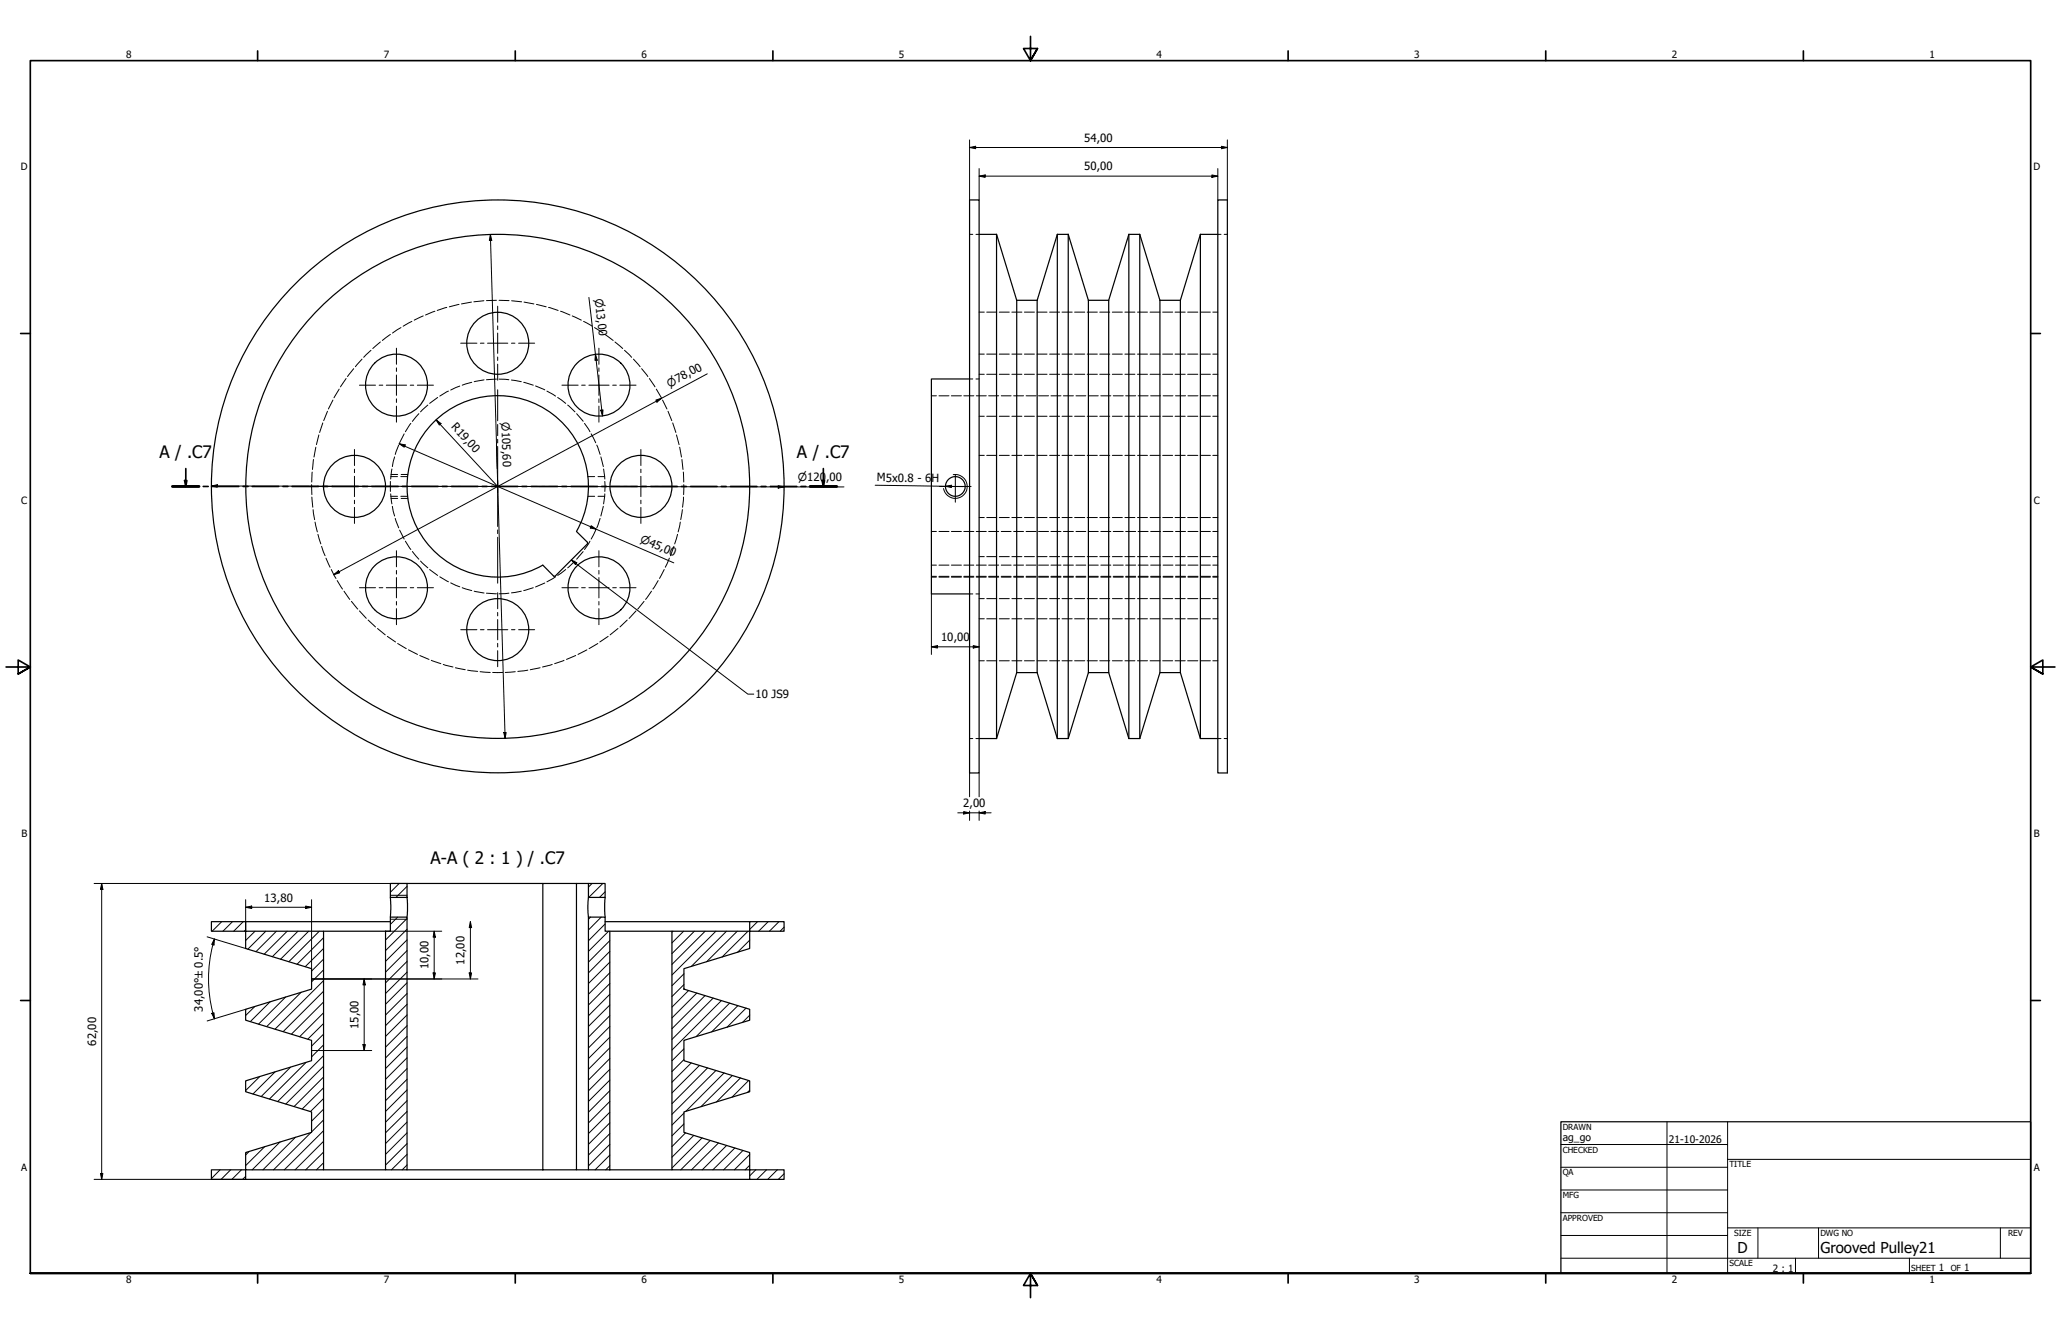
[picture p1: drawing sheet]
<svg xmlns="http://www.w3.org/2000/svg" width="864mm" height="559mm" viewBox="0 0 864 559" stroke-linecap="round" stroke-linejoin="round" font-family="sans-serif">
<!-- layer: Hatch (ISO) -->
<g fill="none" stroke="#000" stroke-width=".42">
<path d="M167.3 370.1l-3.7 3.7M170.6 371.3l-4.7 4.6M170.6 375.8l-.2 .1M248.1 370.1l-1.5 1.5M252.6 370.1l-5.9 5.8M253.6 373.6l-2.4 2.3M92.9 386.1l-4 4M97.4 386.1l-4 4M101.9 386.1l-4 4M102.9 389.5l-.5 .6M106.9 390.1l-4 3.9M111.4 390.1l-7.6 7.5"/>
<path d="M115.8 390.1l-8.5 8.6M120.3 390.1l-9.6 9.6M124.8 390.1l-10.7 10.6M129.3 390.1l-11.8 11.7M133.8 390.1l-12.8 12.7M135.6 397.3l-7.7 7.6M135.6 392.8l-11.1 11.1M166.6 384.2l-3 3M170.6 398.2l-9.1 9M170.6 384.7l-9.1 9.1M170.6 393.7l-9.1 9M170.6 389.3l-9.1 8.9"/>
<path d="M247.5 384.2l-.9 .9M251.9 384.2l-5.3 5.4M253.6 387l-7 7.1M255 390.1l-8.4 8.4M255.5 398.5l-8.9 9M255.5 394l-8.9 9M282 390.1l-.4 .4M286.4 390.1l-4.8 4.9M291 390.1l-9.4 9.4M295.5 390.1l-13.9 13.9M300 390.1l-18.4 18.3M304.4 390.1l-14.7 14.7"/>
<path d="M308.9 390.1l-12.8 12.7M313.4 390.1l-10.8 10.8M314.1 393.8l-5 5.1M317.4 386.1l-3.3 3.2M321.9 386.1l-4 4M326.4 386.1l-4 4M328.5 388.4l-1.6 1.7M113.2 419.6l-8.3 8.3M119.7 417.6l-11.4 11.4M126.2 415.7l-14.4 14.3M135.6 419.7l-13.5 13.5M135.6 415.2l-16.9 16.9"/>
<path d="M135.6 410.8l-20.3 20.3M135.6 406.3l-5 5M135.6 401.8l-5 5M170.6 416.2l-9.1 9M170.6 411.7l-9.1 9M170.6 402.7l-9.1 9M170.6 407.2l-9.1 9M255.5 416.5l-8.9 9M255.5 412l-8.9 9M255.5 407.5l-8.9 9M255.5 403l-8.9 9M286.6 412.4l-5 5"/>
<path d="M286.6 407.9l-5 5M288.5 414.9l-6.9 7M292 416l-10.4 10.4M295.4 417.1l-13.8 13.8M298.8 418.1l-17.2 17.3M302.3 419.2l-20.7 20.7M106.7 421.6l-3.8 3.8M135.6 437.7l-5 5M135.6 433.2l-5 5M135.6 428.8l-6.6 6.5M135.6 424.2l-10.1 10.1M170.6 434.1l-9.1 9.1"/>
<path d="M170.6 429.6l-9.1 9.1M170.6 425.1l-9.1 9M170.6 438.6l-9.1 9M170.6 420.7l-9.1 8.9M255.5 421l-8.9 9M255.5 438.9l-8.9 9M255.5 434.5l-8.9 8.9M255.5 430l-8.9 9M255.5 425.4l-8.9 9.1M286.6 439.4l-5 5M305.8 420.2l-14.1 14M309.2 421.3l-11 10.9"/>
<path d="M312.6 422.3l-7.9 8M314.1 425.3l-3 2.9M108.8 451l-5.9 5.8M115.3 449l-9.3 9.3M121.7 447l-12.3 12.4M128.2 445.1l-15.3 15.3M135.6 451.2l-12.4 12.3M135.6 455.7l-9 8.9M135.6 446.7l-15.8 15.8M135.6 442.2l-19.3 19.3M170.6 443.1l-9.1 9M170.6 456.6l-9.1 9"/>
<path d="M170.6 452.1l-9.1 9M170.6 447.6l-9.1 9M255.5 452.4l-8.9 9M255.5 456.9l-8.9 9M255.5 447.9l-8.9 9M255.5 443.4l-8.9 9M286.6 443.9l-5 5M289.6 445.3l-8 8M293.1 446.3l-11.5 11.5M296.5 447.4l-14.9 14.9M300 448.4l-18.4 18.4M303.4 449.5l-16.1 16.1"/>
<path d="M306.8 450.5l-13 13M310.3 451.5l-10.1 10.1M313.7 452.6l-7 7M314.1 456.7l-.9 .9M117.3 478.3l-11.6 11.7M123.8 476.4l-13.6 13.6M130.3 474.4l-15.7 15.6M135.6 478.1l-12 11.9M135.6 473.6l-16.5 16.4M135.6 469.1l-5 5.1M135.6 464.6l-5 5M135.6 460.2l-5.6 5.4"/>
<path d="M170.6 474.5l-9.1 9.1M170.6 461.1l-9.1 9M170.6 479l-9.1 9.1M170.6 470l-9.1 9M170.6 465.6l-9.1 8.9M255.5 479.4l-8.9 9M255.5 474.9l-8.9 9M255.5 470.3l-8.9 9.1M255.5 465.9l-8.9 9M255.5 461.4l-8.9 9M286.6 470.8l-5 5M286.6 466.3l-5 5"/>
<path d="M287.3 474.5l-5.7 5.8M290.7 475.6l-9.1 9.2M294.2 476.6l-12.6 12.7M297.6 477.7l-12.4 12.3M301.1 478.8l-11.3 11.2M304.5 479.8l-10.2 10.2M92.2 490l-3.6 3.7M96.6 490l-4 4M101.2 490l-4 4M102.9 492.8l-1.2 1.2M104.4 482.3l-1.5 1.5M110.9 480.4l-8 7.9"/>
<path d="M135.6 487.1l-3 2.9M135.6 482.6l-7.5 7.4M170.6 488l-2.1 2M170.6 483.6l-6.6 6.4M255.5 488.3l-1.7 1.7M255.5 483.9l-6.1 6.1M307.9 480.9l-9.2 9.1M311.3 481.9l-8.1 8.1M314.1 488.1l-1.9 1.9M314.1 483.6l-6.4 6.4M316.7 490l-2.6 2.6M321.2 490l-4 4"/>
<path d="M325.7 490l-4 4M328.5 491.7l-2.4 2.3"/>
</g>
<!-- layer: Hidden (ISO) -->
<g fill="none" stroke="#000" stroke-width=".42">
<path d="M406.3 98.2h1.3M408.9 98.2h1.4M510.3 98.2h1.3M513 98.2h1.3M168 137.2l-3.5 2.3M172.6 134.6l-3.7 2.1M177.4 132.3l-3.9 1.8M182.2 130.4l-3.9 1.6M187.2 128.8l-4 1.2M192.3 127.5l-4 1M197.5 126.6l-4.1 .7M202.8 126l-4.2 .4"/>
<path d="M208 125.8l-4.2 .1M209.1 125.8l4.2 .1M214.4 126l4.2 .4M219.6 126.6l4.1 .7M224.8 127.5l4.1 1M229.9 128.8l4 1.2M234.9 130.4l3.9 1.6M239.8 132.3l3.8 1.8M244.5 134.6l3.7 2.1M249.1 137.2l3.6 2.3M410.3 130.7h2.1M413.4 130.7h4.2"/>
<path d="M418.7 130.7h4.2M424 130.7h4.2M429.3 130.7h4.2M434.5 130.7h4.2M439.8 130.7h4.2M445 130.7h4.3M450.3 130.7h4.2M455.5 130.7h4.3M460.8 130.7h4.2M466.1 130.7h4.2M471.4 130.7h4.2M476.6 130.7h4.2"/>
<path d="M481.9 130.7h4.2M487.2 130.7h4.2M492.4 130.7h4.2M497.6 130.7h4.3M502.9 130.7h4.3M508.2 130.7h2.1M145 158.6l-2.3 3.5M148.2 154.4l-2.6 3.3M151.7 150.4l-2.8 3.2M155.4 146.7l-3 3M159.4 143.3l-3.2 2.7M163.6 140.1l-3.4 2.5"/>
<path d="M202.8 159.1l-4.1 .8M208 158.8l-4.2 .3M209.1 158.8l4.1 .3M214.3 159.2l4.1 .7M253.5 140.1l3.4 2.5M257.7 143.3l3.2 2.7M261.7 146.7l3 3M265.4 150.4l2.8 3.2M268.9 154.4l2.6 3.3M272.1 158.6l2.3 3.5M406.3 158.8h1.3M408.9 158.8h1.4"/>
<path d="M410.3 156.8h2.1M410.3 148.3h2.1M413.4 156.8h4.2M413.4 148.3h4.2M418.7 156.8h4.2M418.7 148.3h4.2M424 156.8h4.2M424 148.3h4.2M429.3 156.8h4.2M429.3 148.3h4.2M434.5 156.8h4.2M434.5 148.3h4.2"/>
<path d="M439.8 156.8h4.2M439.8 148.3h4.2M445 156.8h4.3M445 148.3h4.3M450.3 156.8h4.2M450.3 148.3h4.2M455.5 156.8h4.3M455.5 148.3h4.3M460.8 156.8h4.2M460.8 148.3h4.2M466.1 156.8h4.2M466.1 148.3h4.2"/>
<path d="M471.4 156.8h4.2M471.4 148.3h4.2M476.6 156.8h4.2M476.6 148.3h4.2M481.9 156.8h4.2M481.9 148.3h4.2M487.2 156.8h4.2M487.2 148.3h4.2M492.4 156.8h4.2M492.4 148.3h4.2M497.6 156.8h4.3M497.6 148.3h4.3"/>
<path d="M502.9 156.8h4.3M502.9 148.3h4.3M508.2 156.8h2.1M508.2 148.3h2.1M135.3 177.2l-1.4 4M137.2 172.3l-1.6 3.9M139.5 167.6l-1.9 3.7M142.1 163l-2.1 3.6M172.1 177.4l-2.2 3.4M175.5 173.3l-2.7 3.2M179.3 169.7l-3.1 2.8M183.4 166.5l-3.4 2.5"/>
<path d="M187.9 163.8l-3.6 2.1M192.7 161.7l-3.9 1.7M197.7 160.1l-4 1.3M219.5 160.1l4 1.3M224.4 161.7l3.9 1.6M229.2 163.8l3.6 2.1M233.7 166.5l3.3 2.5M237.9 169.7l3 2.8M241.6 173.3l2.7 3.2M244.9 177.4l2.3 3.4M275 163l2.1 3.6M277.6 167.6l1.9 3.7"/>
<path d="M279.9 172.3l1.6 3.9M281.9 177.2l1.3 4M390.3 165.8h2.1M393.4 165.8h4.2M398.7 165.8h4.1M403.9 165.8h4.2M409.1 165.8h4.2M410.3 174.4h2.1M413.4 174.4h4.2M414.3 165.8h4.2M418.7 174.4h4.2M419.5 165.8h4.2"/>
<path d="M424 174.4h4.2M424.8 165.8h4.1M429.3 174.4h4.2M430 165.8h4.1M434.5 174.4h4.2M435.2 165.8h4.2M439.8 174.4h4.2M440.4 165.8h4.2M445 174.4h4.3M445.6 165.8h4.2M450.3 174.4h4.2M450.8 165.8h4.2"/>
<path d="M455.5 174.4h4.3M456.1 165.8h4.1M460.8 174.4h4.2M461.3 165.8h4.2M466.1 174.4h4.2M466.5 165.8h4.2M471.4 174.4h4.2M471.7 165.8h4.2M476.6 174.4h4.2M476.9 165.8h4.2M481.9 174.4h4.2M482.2 165.8h4.1"/>
<path d="M487.2 174.4h4.2M487.4 165.8h4.1M492.4 174.4h4.2M492.6 165.8h4.2M497.6 174.4h4.3M497.8 165.8h4.2M502.9 174.4h4.3M503 165.8h4.2M508.2 165.8h2.1M508.2 174.4h2.1M130.8 197.7l-.2 4.2M131.4 192.5l-.5 4.2"/>
<path d="M132.3 187.3l-.7 4.2M133.6 182.2l-1 4M163.8 199.6h2.8M163.8 198.8h2.8M164.2 196.5l-.5 4.2M165.4 191.4l-1 4.1M167.1 186.4l-1.5 4M168 199.6h2.8M168.1 198.8h2.8M169.4 181.7l-2 3.8M246.3 199.6h2.9M247.7 181.7l1.9 3.8"/>
<path d="M250.1 186.4l1.4 4M250.6 199.6h2.8M251.8 191.4l1 4.1M252.9 196.5l.5 4.2M283.5 182.2l1 4M284.8 187.3l.8 4.2M285.8 192.5l.4 4.2M286.3 197.7l.2 4.2M410.3 190.8h2.1M413.4 190.8h4.2M418.7 190.8h4.2M424 190.8h4.2"/>
<path d="M429.3 190.8h4.2M434.5 190.8h4.2M439.8 190.8h4.2M445 190.8h4.3M450.3 190.8h4.2M455.5 190.8h4.3M460.8 190.8h4.2M466.1 190.8h4.2M471.4 190.8h4.2M476.6 190.8h4.2M481.9 190.8h4.2M487.2 190.8h4.2"/>
<path d="M492.4 190.8h4.2M497.6 190.8h4.3M502.9 190.8h4.3M508.2 190.8h2.1M130.6 203l.1 4.2M130.7 208.2l.4 4.3M131.2 213.5l.6 4.2M132 218.7l1 4.1M163.6 201.7v4.2M163.7 206.9l.5 4.2M163.8 207.9h2.8M163.8 208.8h2.8"/>
<path d="M164.4 212.1l1 4.1M165.6 217.2l1.5 3.9M168 207.9h2.8M168.1 208.8h2.8M246.3 207.9h2.9M250.6 207.9h2.8M251.5 217.2l-1.4 3.9M252.8 212.1l-1 4.1M253.4 206.9l-.5 4.2M253.4 201.7v4.2M285.1 218.7l-.9 4.1M285.9 213.5l-.7 4.2"/>
<path d="M286.4 208.2l-.4 4.3M286.5 203l-.1 4.2M410.3 216.8h2.1M413.4 216.8h4.2M418.7 216.8h4.2M424 216.8h4.2M429.3 216.8h4.2M434.5 216.8h4.2M439.8 216.8h4.2M445 216.8h4.3M450.3 216.8h4.2M455.5 216.8h4.3"/>
<path d="M460.8 216.8h4.2M466.1 216.8h4.2M471.4 216.8h4.2M476.6 216.8h4.2M481.9 216.8h4.2M487.2 216.8h4.2M492.4 216.8h4.2M497.6 216.8h4.3M502.9 216.8h4.3M508.2 216.8h2.1M133.2 223.8l1.2 4M134.7 228.9l1.5 3.9"/>
<path d="M136.6 233.8l1.7 3.8M138.8 238.6l2 3.7M167.4 222.1l2 3.7M169.9 226.7l2.2 3.5M172.8 231l2.7 3.3M176.2 235l3.1 2.9M180 238.6l3.4 2.4M237 238.6l-3.3 2.4M240.9 235l-3 2.9M244.3 231.1l-2.7 3.2M247.2 226.7l-2.3 3.5M249.6 222.1l-1.9 3.7"/>
<path d="M278.3 238.6l-1.9 3.7M280.5 233.8l-1.7 3.8M282.4 228.9l-1.5 3.9M283.9 223.8l-1.2 4M390.3 236.7h2.1M390.3 222.6h2.1M393.4 236.7h4.2M393.4 222.6h4.2M398.7 236.7h4.1M398.7 222.6h4.1M403.9 236.7h4.2M403.9 222.6h4.2"/>
<path d="M409.1 236.7h4.2M409.1 222.6h4.2M410.3 233.2h2.1M413.4 233.2h4.2M414.3 236.7h4.2M414.3 222.6h4.2M418.7 233.2h4.2M419.5 236.7h4.2M419.5 222.6h4.2M424 233.2h4.2M424.8 236.7h4.1M424.8 222.6h4.1"/>
<path d="M429.3 233.2h4.2M430 236.7h4.1M430 222.6h4.1M434.5 233.2h4.2M435.2 236.7h4.2M435.2 222.6h4.2M439.8 233.2h4.2M440.4 236.7h4.2M440.4 222.6h4.2M445 233.2h4.3M445.6 236.7h4.2M445.6 222.6h4.2"/>
<path d="M450.3 233.2h4.2M450.8 236.7h4.2M450.8 222.6h4.2M455.5 233.2h4.3M456.1 236.7h4.1M456.1 222.6h4.1M460.8 233.2h4.2M461.3 236.7h4.2M461.3 222.6h4.2M466.1 233.2h4.2M466.5 236.7h4.2M466.5 222.6h4.2"/>
<path d="M471.4 233.2h4.2M471.7 236.7h4.2M471.7 222.6h4.2M476.6 233.2h4.2M476.9 236.7h4.2M476.9 222.6h4.2M481.9 233.2h4.2M482.2 236.7h4.1M482.2 222.6h4.1M487.2 233.2h4.2M487.4 236.7h4.1M487.4 222.6h4.1"/>
<path d="M492.4 233.2h4.2M492.6 236.7h4.2M492.6 222.6h4.2M497.6 233.2h4.3M497.8 236.7h4.2M497.8 222.6h4.2M502.9 233.2h4.3M503 236.7h4.2M503 222.6h4.2M508.2 236.7h2.1M508.2 222.6h2.1M508.2 233.2h2.1"/>
<path d="M141.3 243.2l2.2 3.6M144.1 247.6l2.5 3.5M147.3 251.9l2.6 3.2M150.6 255.9l2.9 3.1M154.2 259.7l3.2 2.9M184.3 241.6l3.6 2.1M188.8 244.2l3.9 1.6M193.7 246.2l4 1.2M198.7 247.6l4.1 .8M203.8 248.5l4.2 .2M213.2 248.5l-4.1 .2M218.4 247.6l-4.1 .7"/>
<path d="M223.5 246.2l-4 1.2M228.3 244.2l-3.9 1.7M232.8 241.6l-3.6 2.1M262.8 259.7l-3 2.9M266.5 255.9l-2.9 3.1M269.9 251.9l-2.7 3.2M273 247.6l-2.5 3.5M275.8 243.2l-2.2 3.6M390.3 241.4h2.1M390.3 241.7h2.1M393.4 241.4h4.2M393.4 241.7h4.2"/>
<path d="M398.7 241.4h4.1M398.7 241.7h4.1M403.9 241.4h4.2M403.9 241.7h4.2M406.3 248.8h1.3M408.9 248.8h1.4M409.1 241.4h4.2M409.1 241.7h4.2M410.3 259.2h2.1M410.3 250.8h2.1M413.4 259.2h4.2M413.4 250.8h4.2"/>
<path d="M414.3 241.4h4.2M414.3 241.7h4.2M418.7 259.2h4.2M418.7 250.8h4.2M419.5 241.4h4.2M419.5 241.7h4.2M424 259.2h4.2M424 250.8h4.2M424.8 241.4h4.1M424.8 241.7h4.1M429.3 259.2h4.2M429.3 250.8h4.2"/>
<path d="M430 241.4h4.1M430 241.7h4.1M434.5 259.2h4.2M434.5 250.8h4.2M435.2 241.4h4.2M435.2 241.7h4.2M439.8 259.2h4.2M439.8 250.8h4.2M440.4 241.4h4.2M440.4 241.7h4.2M445 259.2h4.3M445 250.8h4.3"/>
<path d="M445.6 241.4h4.2M445.6 241.7h4.2M450.3 259.2h4.2M450.3 250.8h4.2M450.8 241.4h4.2M450.8 241.7h4.2M455.5 259.2h4.3M455.5 250.8h4.3M456.1 241.4h4.1M456.1 241.7h4.1M460.8 259.2h4.2M460.8 250.8h4.2"/>
<path d="M461.3 241.4h4.2M461.3 241.7h4.2M466.1 259.2h4.2M466.1 250.8h4.2M466.5 241.4h4.2M466.5 241.7h4.2M471.4 259.2h4.2M471.4 250.8h4.2M471.7 241.4h4.2M471.7 241.7h4.2M476.6 259.2h4.2M476.6 250.8h4.2"/>
<path d="M476.9 241.4h4.2M476.9 241.7h4.2M481.9 259.2h4.2M481.9 250.8h4.2M482.2 241.4h4.1M482.2 241.7h4.1M487.2 259.2h4.2M487.2 250.8h4.2M487.4 241.4h4.1M487.4 241.7h4.1M492.4 259.2h4.2M492.4 250.8h4.2"/>
<path d="M492.6 241.4h4.2M492.6 241.7h4.2M497.6 259.2h4.3M497.6 250.8h4.3M497.8 241.4h4.2M497.8 241.7h4.2M502.9 259.2h4.3M502.9 250.8h4.3M503 241.4h4.2M503 241.7h4.2M508.2 241.4h2.1M508.2 241.7h2.1"/>
<path d="M508.2 259.2h2.1M508.2 250.8h2.1M158.2 263.3l3.2 2.6M162.3 266.6l3.4 2.3M166.6 269.6l3.6 2.1M171.1 272.2l3.8 1.9M175.9 274.6l3.9 1.6M180.7 276.6l4 1.4M185.7 278.3l4.1 1.1M190.8 279.7l4.1 .8M226.3 279.7l-4.1 .8M231.4 278.3l-4.1 1.1"/>
<path d="M236.3 276.6l-3.9 1.4M241.2 274.6l-3.8 1.6M245.9 272.2l-3.7 1.9M250.5 269.6l-3.7 2.1M254.8 266.6l-3.5 2.3M259 263.3l-3.3 2.6M410.3 276.8h2.1M413.4 276.8h4.2M418.7 276.8h4.2M424 276.8h4.2M429.3 276.8h4.2M434.5 276.8h4.2"/>
<path d="M439.8 276.8h4.2M445 276.8h4.3M450.3 276.8h4.2M455.5 276.8h4.3M460.8 276.8h4.2M466.1 276.8h4.2M471.4 276.8h4.2M476.6 276.8h4.2M481.9 276.8h4.2M487.2 276.8h4.2M492.4 276.8h4.2M497.6 276.8h4.3"/>
<path d="M502.9 276.8h4.3M508.2 276.8h2.1M196 280.7l4.2 .5M201.2 281.4l4.2 .3M206.4 281.7h4.2M215.9 281.4l-4.2 .3M221.2 280.7l-4.2 .5M406.3 309.4h1.3M408.9 309.4h1.4M510.3 309.4h1.3M513 309.4h1.3"/>
</g>
<!-- layer: Visible (ISO) -->
<g fill="none" stroke="#000" stroke-width=".51">
<path d="M406.3 83.8h4v240h-4zM410.3 98.2h7.3M417.6 98.2v211.2M417.6 98.2l8.4 27.6M443 98.2v211.2M443 98.2l-8.4 27.6M443 98.2h4.6M447.6 98.2v211.2M447.6 98.2l8.5 27.6M473 98.2v211.2M473 98.2l-8.4 27.6M473 98.2h4.6"/>
<path d="M477.6 98.2v211.2M477.6 98.2l8.4 27.6M503 98.2v211.2M503 98.2l-8.4 27.6M503 98.2h7.3M510.3 83.8h4v240h-4zM426 125.8h8.6M426 125.8v155.9M434.6 125.8v155.9M456.1 125.8v155.9M456.1 125.8h8.5M464.6 125.8v155.9"/>
<path d="M486 125.8v155.9M486 125.8h8.6M494.6 125.8v155.9M406.3 158.8h-16v90h16M246.1 227.2v.6M246.1 227.1l-4.5-4.5a38 38 0 0 0-26.5-56.3 38 38 0 0 0-44 44 38 38 0 0 0 56.4 26.4l4.5 4.6 .4 .1 13.7-13.6M434.6 281.7h-8.6l-8.4 27.7M434.6 281.7l8.4 27.7M464.6 281.7h-8.5l-8.5 27.7M464.6 281.7l8.4 27.7M494.6 281.7h-8.6l-8.4 27.7M494.6 281.7l8.4 27.7"/>
<path d="M410.3 309.4h7.3M443 309.4h4.6M473 309.4h4.6M503 309.4h7.3M163.6 370.1h7v5.8h-7zM163.6 375.9v8.3M170.6 375.9v8.3M170.6 370.1h56.9M227.5 370.1h14.1v119.9h-14.1zM241.6 370.1h5M246.6 370.1h7v5.8h-7zM246.6 375.9l-.3 3.4 .3 4.9"/>
<path d="M253.6 375.9v8.3M88.6 386.1h14.3v4h-14.3zM102.9 390.1h32.7v99.9h-32.7v-7.2l27.7-8.5v-8.5l-27.7-8.5v-4.5l27.7-8.5v-8.5l-27.7-8.4v-4.6l27.7-8.5v-8.5l-27.7-8.5zM102.9 386.1h60.7M135.6 390.1h25.9M163.6 384.2h7v105.8h-9.1v-99.9h2.1zM246.6 384.2h7v5.9h1.9v99.9h-8.9zM253.6 386.1h60.5M255.5 390.1h26.1M281.6 390.1h32.5v7.2l-27.5 8.5v8.5l27.5 8.5v4.6l-27.5 8.4v8.5l27.5 8.5v4.5l-27.5 8.5v8.5l27.5 8.5v7.2h-32.5zM314.1 386.1h14.4v4h-14.4zM88.6 490h14.3v4h-14.3z"/>
<path d="M102.9 494h211.2M135.6 490h25.9M170.6 490h56.9M241.6 490h5M255.5 490h26.1M314.1 490h14.4v4h-14.4z"/>
<circle cx="208.6" cy="143.8" r="13"/>
<circle cx="166.1" cy="161.3" r="13"/>
<circle cx="251" cy="161.3" r="13"/>
<circle cx="148.6" cy="203.7" r="13"/>
<circle cx="208.6" cy="203.7" r="105.6"/>
<circle cx="208.6" cy="203.7" r="120"/>
<circle cx="268.6" cy="203.7" r="13"/>
<circle cx="400.3" cy="203.8" r="4.1"/>
<circle cx="166.1" cy="246.2" r="13"/>
<circle cx="251" cy="246.2" r="13"/>
<circle cx="208.6" cy="263.7" r="13"/>
</g>
<!-- layer: Visible Narrow (ISO) -->
<path d="M399.4 198.8a5 5 0 0 1 5.8 4.1 5 5 0 0 1-4 5.8 5 5 0 0 1-5.8-4M163.6 375h7M163.6 385.1h7" fill="none" stroke="#000" stroke-width=".42"/>
<!-- layer: Section Line (ISO) -->
<g fill="none" stroke="#000" stroke-width=".7">
<path d="M77.9 196.3v7.5M345 196.3v7.5M72.3 203.8h11.1M77.3 201.3h1l-.4 2.5zM85.2 203.8h2M89 203.8h11.1M101.9 203.8h2M105.7 203.8h11.1M118.6 203.8h2M122.4 203.8h11.1M135.2 203.8h2.2M139.1 203.8h11.1"/>
<path d="M151.9 203.8h2.2M155.8 203.8h11.1M168.6 203.8h2.2M172.5 203.8h11.1M185.3 203.8h2.1M189.2 203.8h11.1M202 203.8h2.1M205.9 203.8h11.1M218.7 203.8h2.1M222.6 203.8h11.1M235.4 203.8h2.1M239.3 203.8h11.1"/>
<path d="M252.1 203.8h2.1M256 203.8h11.1M268.8 203.8h2.1M272.7 203.8h11.1M285.5 203.8h2.1M289.4 203.8h11.1M302.2 203.8h2.1M306.1 203.8h11.1M318.9 203.8h2.1M322.8 203.8h11.1M335.6 203.8h2.1M339.5 203.8h11.1"/>
<path d="M344.5 201.3h1l-.5 2.5z"/>
</g>
<path d="M72.3 203.8h11.1M339.5 203.8h11.1" fill="none" stroke="#000" stroke-width="1.2"/>
<path d="M77.3 201.3h1l-.4 2.5zM344.5 201.3h1l-.5 2.5z" fill="#000"/>
<!-- layer: Border (ANSI) -->
<g fill="none" stroke="#000" stroke-width=".7">
<path d="M431.8 15.2v10.2l-2.9-5.1h5.8l-2.9 5.1 2.9-5.1M107.9 21.3v4.1M215.9 21.3v4.1M323.8 21.3v4.1M539.8 21.3v4.1M647.7 21.3v4.1M755.6 21.3v4.1M8.6 139.7h4.1M850.9 139.7h4.1M2.5 279.4h10.2l-5.1-2.9v5.8l5.1-2.9-5.1 2.9M861.1 279.4h-10.2l5.1-2.9v5.8l-5.1-2.9 5.1 2.9M8.6 419.1h4.1"/>
<path d="M850.9 419.1h4.1M12.7 533.4v-508h838.2v508h-838.2h838.2M107.9 533.4v4.1M215.9 533.4v4.1M323.8 533.4v4.1M434.7 538.5l-2.9-5.1 2.9 5.1h-5.8l2.9-5.1v10.2M539.8 533.4v4.1M647.7 533.4v4.1M755.6 533.4v4.1"/>
</g>
<!-- layer: Title (ANSI) -->
<g fill="none" stroke="#000" stroke-width=".42">
<path d="M654 479.4h69.9M698.5 469.9v63.5M723.9 469.9v63.5M654 488.9h69.9M654 498.5h69.9M723.9 485.6h127M654 508h69.9M654 517.5h69.9M723.9 514.3h127M736.6 514.3v12.7M762 514.3v12.7M838.2 514.3v12.7"/>
<path d="M654 527h196.9M752.3 527v6.4M800.1 527v6.4"/>
</g>
<path d="M654 469.9h196.9v63.5h-196.9z" fill="none" stroke="#000" stroke-width=".51"/>
<!-- layer: Dimension (ISO) -->
<g fill="none" stroke="#000" stroke-width=".42">
<path d="M406.3 58.6v25.2M514.3 58.6v25.2M406.3 61.8l2.5-.5v1zM406.3 61.8h108M410.3 73.8l2.5-.5v1zM410.3 70.6v13.2M410.3 73.8h100M507.8 73.3l2.5 .5-2.5 .5zM510.3 70.6v13.2M511.8 61.3l2.5 .5-2.5 .5zM205.5 98.2l.6 2.5h-1.1zM205.5 98.2l6.1 211.1"/>
<path d="M246.8 124.6l5.7 49.6M249.5 148.4l.8 2.5h-1zM296.4 156.6l-156.6 84.1M182.8 175.9l2 1.5-.7 .7zM182.8 175.9l25.7 27.9M251.7 171.8l1-.1-.2 2.5zM274.8 167.6l2.4-.8-1.9 1.7zM167.3 185.9l2.5 .5-.4 .9zM167.3 185.9l115 49.9M88.6 203.6l2.5-.5v1zM88.6 203.6l265 .4M326.1 203.5l2.4 .5-2.4 .5z"/>
<path d="M247.7 220.2l2.1 1.5-2.5-.5zM139.8 240.7l2-1.6 .5 .9zM390.3 248.8v25.3M390.3 271l2.5-.6v1.1zM390.3 271h20M407.8 270.4l2.5 .6-2.5 .5zM211.1 306.8h1l-.5 2.5zM403.8 340l2.5 .5-2.5 .5zM406.3 323.8v10M406.3 339.7v4M410.3 323.8v10M410.3 339.7v4"/>
<path d="M401.3 340.5h14M410.3 340.5l2.5-.5v1zM39.4 370.1h131.2M42.6 370.1l.5 2.5h-1zM42.6 370.1v123.9M102.9 376.9v13.2M128.1 379.5l2.5 .5-2.5 .6zM130.6 376.9v28.9M86.8 392.4l16.1 4.9M89.9 393.3l-.2 2.6-1-.3zM89.9 393.3a57.8 57.8 0 0 0 0 33.5M102.9 380l2.6-.5v1.1z"/>
<path d="M102.9 380h27.7M161.5 390.1h23.6M181.9 390.1l.5 2.5h-.9zM181.9 390.1v20M197.1 386.1l.5 2.5h-1zM197.1 386.1v24M130.6 410.1h69.7M152.6 410.1l.5 2.5h-1zM152.6 410.1v30M181.5 407.5h.9l-.5 2.6zM196.6 407.5h1l-.5 2.6zM88.7 424.5l1-.3 .2 2.6z"/>
<path d="M102.9 422.8l-16.1 4.9M152.1 437.6h1l-.5 2.5zM130.6 440.1h25.2M39.4 494h63.5M42.1 491.6h1l-.5 2.4z"/>
</g>
<g fill="#000">
<path d="M406.3 61.8l2.5-.5v1zM410.3 73.8l2.5-.5v1zM507.8 73.3l2.5 .5-2.5 .5zM511.8 61.3l2.5 .5-2.5 .5zM205.5 98.2l.6 2.5h-1.1zM249.5 148.4l.8 2.5h-1zM182.8 175.9l2 1.5-.7 .7zM251.7 171.8l1-.1-.2 2.5zM274.8 167.6l2.4-.8-1.9 1.7zM167.3 185.9l2.5 .5-.4 .9zM88.6 203.6l2.5-.5v1zM326.1 203.5l2.4 .5-2.4 .5z"/>
<path d="M139.8 240.7l2-1.6 .5 .9zM247.7 220.2l2.1 1.5-2.5-.5zM390.3 271l2.5-.6v1.1zM407.8 270.4l2.5 .6-2.5 .5zM211.1 306.8h1l-.5 2.5zM410.3 340.5l2.5-.5v1zM403.8 340l2.5 .5-2.5 .5zM42.6 370.1l.5 2.5h-1zM102.9 380l2.6-.5v1.1zM89.9 393.3l-.2 2.6-1-.3zM128.1 379.5l2.5 .5-2.5 .6zM181.9 390.1l.5 2.5h-.9z"/>
<path d="M197.1 386.1l.5 2.5h-1zM152.6 410.1l.5 2.5h-1zM181.5 407.5h.9l-.5 2.6zM196.6 407.5h1l-.5 2.6zM88.7 424.5l1-.3 .2 2.6zM152.1 437.6h1l-.5 2.5zM42.1 491.6h1l-.5 2.4z"/>
</g>
<!-- layer: Symbol (ISO) -->
<path d="M366.7 203.3l37 .5M396.2 203.7l2.5-.4v.9zM239.4 234.6l2.3 1.1-.6 .8zM239.4 234.6l74 56.2h2.4" fill="none" stroke="#000" stroke-width=".42"/>
<path d="M396.2 203.7l2.5-.4v.9zM239.4 234.6l2.3 1.1-.6 .8z" fill="#000"/>
<!-- layer: Center Mark (ISO) -->
<g fill="none" stroke="#000" stroke-width=".42">
<path d="M208.5 128.3v6.7M208.5 136.5v1.5M208.5 139.5v8.5M166.1 145.9v6.7M166.1 154.1v1.5M166.1 157.1v8.5M193 143.8h6.8M201.3 143.8h1.5M204.3 143.8h8.5M208.5 149.5v1.5M208.5 152.5v6.8M214.3 143.8h1.5"/>
<path d="M217.3 143.8h6.7M251 145.9v6.7M251 154.1v1.5M251 157.1v8.5M150.6 161.4h6.8M158.9 161.4h1.5M161.9 161.4h8.5M166.1 167.1v1.5M166.1 170.1v6.7M171.9 161.4h1.5M174.9 161.4h6.7M208.5 163.3v13"/>
<path d="M208.5 177.8v4.7M235.5 161.4h6.8M243.7 161.4h1.5M246.8 161.4h8.4M251 167.1v1.5M251 170.1v6.7M256.7 161.4h1.6M259.7 161.4h6.8M148.5 188.3v6.7M148.5 196.5v1.5M148.5 199.5v8.5M208.5 187v16.8v-2.5"/>
<path d="M208.5 184v1.5M268.5 188.3v6.7M268.5 196.5v1.5M268.5 199.5v8.5M400.3 198.8v11.6M133 203.8h6.8M141.3 203.8h1.5M144.3 203.8h8.5M148.5 209.6v1.4M148.5 212.5v6.8M154.3 203.8h1.5M157.3 203.8h6.8"/>
<path d="M168.1 203.8h19.2M188.8 203.8h1.5M191.8 203.8h16.7h-2.4M208.5 206.2v-2.4v16.7M211.1 203.8h-2.6h16.8M226.8 203.8h1.5M229.8 203.8h19.2M253 203.8h6.8M261.3 203.8h1.5M264.3 203.8h8.5M268.5 209.6v1.4M268.5 212.5v6.8"/>
<path d="M274.3 203.8h1.5M277.3 203.8h6.7M393.6 203.8h13.3M166.1 230.7v6.7M166.1 239v1.5M208.5 222v1.5M208.5 225v19.3M251 230.7v6.7M251 239v1.5M150.6 246.2h6.8M158.9 246.2h1.5M161.9 246.2h8.5"/>
<path d="M166.1 241.9v8.5M166.1 252v1.4M166.1 255v6.7M171.9 246.2h1.5M174.9 246.2h6.7M208.5 248.3v6.7M208.5 256.5v1.5M208.5 259.5v8.5M235.5 246.2h6.8M243.7 246.2h1.5M246.8 246.2h8.4M251 241.9v8.5"/>
<path d="M251 252v1.4M251 255v6.7M256.7 246.2h1.6M259.7 246.2h6.8M193 263.8h6.8M201.3 263.8h1.5M204.3 263.8h8.5M208.5 269.5v1.5M208.5 272.5v6.8M214.3 263.8h1.5M217.3 263.8h6.7"/>
</g>
<g font-size="7.2">
<text x="66.8" y="191.6">A / .C7</text>
<text x="333.9" y="191.6">A / .C7</text>
<text x="180.4" y="362.1">A-A ( 2 : 1 ) / .C7</text>
</g>
<g font-size="6.3">
<text x="728.1" y="524.9">D</text>
<text x="762.8" y="525">Grooved Pulley21</text>
</g>
<g font-size="4.8">
<text x="454.3" y="59.4">54,00</text>
<text x="454.3" y="71.4">50,00</text>
<text x="188.9" y="179.1" transform="rotate(47 188.9 179.1)">R19,00</text>
<text x="346.1" y="201.5">,00</text>
<text x="367.5" y="201.7" transform="rotate(1 367.5 201.7)">M5x0.8 - 6H</text>
<text x="394.3" y="268.5">10,00</text>
<text x="316.6" y="292.5">10 JS9</text>
<text x="403.6" y="338.1">2,00</text>
<text x="110.7" y="377.6">13,80</text>
<text x="179.6" y="406" transform="rotate(-90 179.6 406)">10,00</text>
<text x="194.7" y="404.1" transform="rotate(-90 194.7 404.1)">12,00</text>
<text x="85" y="423.8" transform="rotate(-90 85 423.8)">34,00°±0.5°</text>
<text x="150.2" y="431" transform="rotate(-90 150.2 431)">15,00</text>
<text x="40.3" y="438" transform="rotate(-90 40.3 438)">62,00</text>
</g>
<g font-size="4.6">
<text x="249.2" y="125.1" transform="rotate(84 249.2 125.1)">⌀13,00</text>
<text x="280.5" y="162.4" transform="rotate(-28 280.5 162.4)">⌀78,00</text>
<text x="210.2" y="177" transform="rotate(88 210.2 177)">⌀105,60</text>
<text x="334.3" y="201.5">⌀120</text>
<text x="268" y="226.9" transform="rotate(24 268 226.9)">⌀45,00</text>
</g>
<g font-size="4.3">
<text x="654.8" y="477.8">ag_go</text>
<text x="699.3" y="478.6">21-10-2026</text>
</g>
<g font-size="4.2">
<text x="52.8" y="24.4">8</text>
<text x="160.8" y="24.4">7</text>
<text x="268.7" y="24.4">6</text>
<text x="376.7" y="24.4">5</text>
<text x="484.6" y="24.4">4</text>
<text x="592.6" y="24.4">3</text>
<text x="700.5" y="24.4">2</text>
<text x="808.5" y="24.4">1</text>
<text x="8.8" y="71.4">D</text>
<text x="852" y="71.4">D</text>
<text x="8.9" y="211.1">C</text>
<text x="852.2" y="211.1">C</text>
<text x="9" y="350.8">B</text>
<text x="852.2" y="350.8">B</text>
<text x="8.9" y="490.5">A</text>
<text x="852.2" y="490.5">A</text>
<text x="742.9" y="532.6">2 : 1</text>
<text x="812.4" y="532.6">1</text>
<text x="823" y="532.6">1</text>
<text x="52.8" y="537.5">8</text>
<text x="160.8" y="537.5">7</text>
<text x="268.7" y="537.5">6</text>
<text x="376.7" y="537.5">5</text>
<text x="484.6" y="537.5">4</text>
<text x="592.6" y="537.5">3</text>
<text x="700.5" y="537.5">2</text>
<text x="808.5" y="537.5">1</text>
</g>
<g font-size="3.5">
<text x="654.8" y="473.2">DRAWN</text>
<text x="654.8" y="482.8">CHECKED</text>
<text x="724.7" y="488.9">TITLE</text>
<text x="654.8" y="492.3">QA</text>
<text x="654.8" y="501.8">MFG</text>
<text x="654.8" y="511.4">APPROVED</text>
<text x="726.7" y="517.7">SIZE</text>
<text x="762.8" y="517.7">DWG NO</text>
<text x="841.4" y="517.7">REV</text>
<text x="724.7" y="530.4">SCALE</text>
<text x="800.9" y="532.6">SHEET</text>
<text x="817.4" y="532.6">OF</text>
</g>
</svg>
